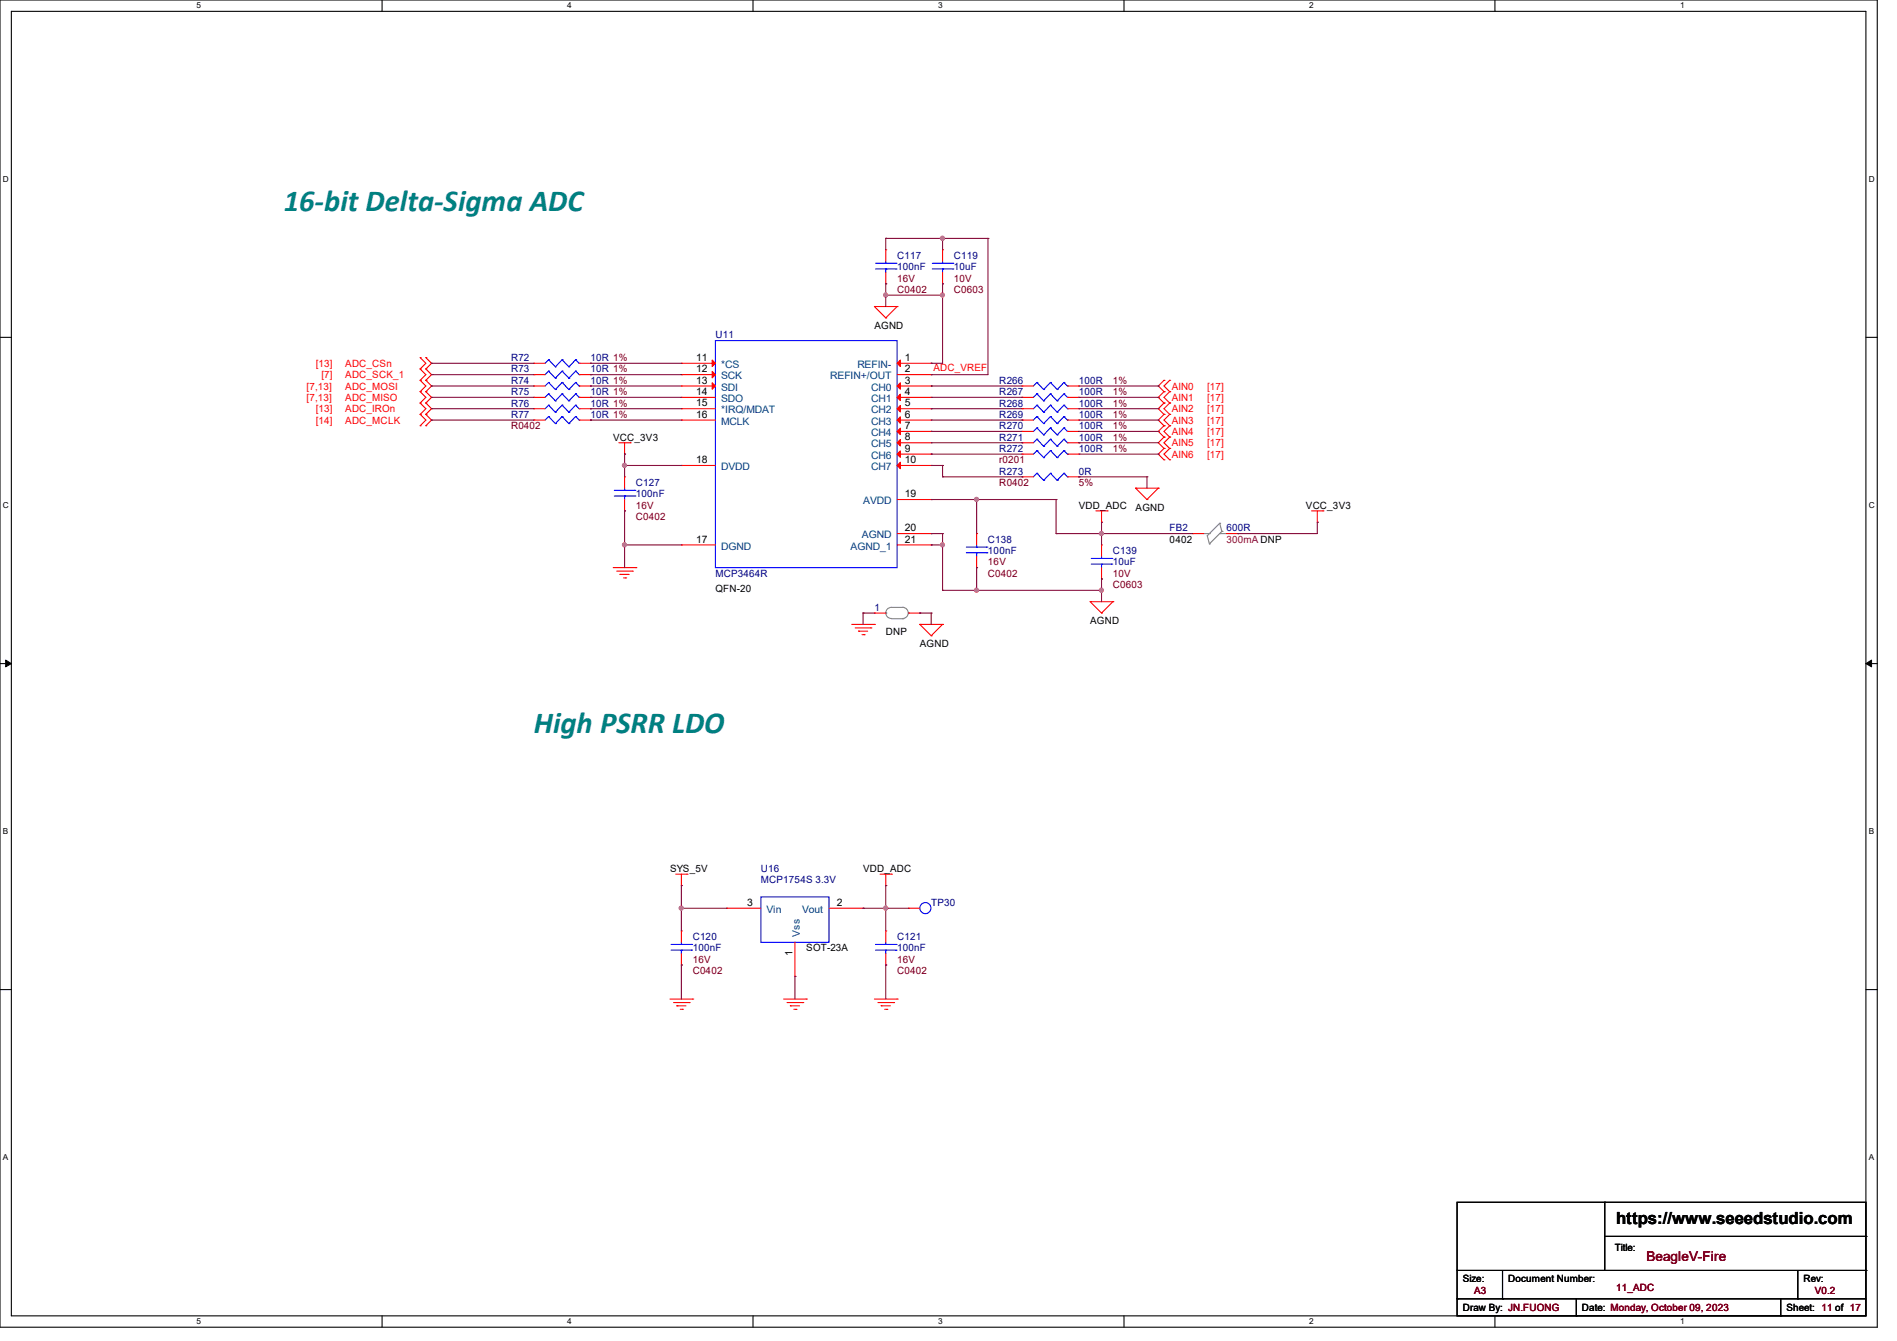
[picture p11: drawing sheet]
<svg xmlns="http://www.w3.org/2000/svg" width="297mm" height="210mm" viewBox="0 0 297 210" stroke-linecap="round" stroke-linejoin="round" font-family="sans-serif">
<path d="M0 0h293.9v207.9h-293.9zM1.8 1.8h290.3v204.3h-290.3z" fill="none" stroke="#000" stroke-width=".17"/>
<g fill="#fff">
<path d="M30.8 .2h.7v1.4h-.7z"/>
<path d="M30.8 206.2h.7v1.4h-.7z"/>
</g>
<path d="M59.8 0v1.8M59.8 206.1v1.8" fill="none" stroke="#000" stroke-width=".17"/>
<g fill="#fff">
<path d="M88.8 .2h.7v1.4h-.7z"/>
<path d="M88.8 206.2h.7v1.4h-.7z"/>
</g>
<path d="M117.9 0v1.8M117.9 206.1v1.8" fill="none" stroke="#000" stroke-width=".17"/>
<g fill="#fff">
<path d="M146.9 .2h.7v1.4h-.7z"/>
<path d="M146.9 206.2h.7v1.4h-.7z"/>
</g>
<path d="M176 0v1.8M176 206.1v1.8" fill="none" stroke="#000" stroke-width=".17"/>
<g fill="#fff">
<path d="M205 .2h.7v1.4h-.7z"/>
<path d="M205 206.2h.7v1.4h-.7z"/>
</g>
<path d="M234.1 0v1.8M234.1 206.1v1.8" fill="none" stroke="#000" stroke-width=".17"/>
<g fill="#fff">
<path d="M263.1 .2h.6v1.4h-.6z"/>
<path d="M263.1 206.2h.6v1.4h-.6z"/>
<path d="M.5 27.3h.9v1.4h-.9z"/>
<path d="M292.6 27.3h.9v1.4h-.9z"/>
<path d="M.5 78.4h.9v1.4h-.9z"/>
<path d="M292.6 78.4h.9v1.4h-.9z"/>
</g>
<path d="M0 52.8h1.8M292.1 52.8h1.8" fill="none" stroke="#000" stroke-width=".17"/>
<g fill="#fff">
<path d="M.5 129.5h.8v1.4h-.8z"/>
<path d="M292.6 129.5h.8v1.4h-.8z"/>
</g>
<path d="M0 103.9h1.8M292.1 103.9h1.8" fill="none" stroke="#000" stroke-width=".17"/>
<path d="M.9 103.4l.9 .5-.9 .5zM292.1 103.9l.9-.5v1z" fill="#000" stroke="#000" stroke-width=".16"/>
<g fill="#fff">
<path d="M.5 180.5h.8v1.4h-.8z"/>
<path d="M292.6 180.5h.8v1.4h-.8z"/>
</g>
<g fill="none" stroke="#000" stroke-width=".17">
<path d="M0 155h1.8M292.1 155h1.8M228.1 188.3h64v17.8h-64zM228.1 199h64M235.2 199v4.4M251.2 188.3h.1M251.2 188.3v10.7M251.2 193.6h40.9M281.5 199v4.4M292.1 199h.1M292.1 193.6h.1M228.1 203.4h.1"/>
<path d="M228.1 203.4h64M235.2 203.4h.1M246.8 206.1h.1M246.8 203.4v2.7M278.8 206.1h.1M278.8 203.4v2.7M281.5 203.4h.1"/>
</g>
<g fill="none" stroke="#f00" stroke-width=".17">
<path d="M138.7 39.1h.1M138.7 39.1v1.8M147.6 39.1h.1M147.6 39.1v1.8M65.8 57.8h.1M65.8 56h.1M65.8 59.6h.1M65.8 56l.9 .9-.9 .9M65.8 57.8l.9 .9-.9 .9M65.8 59.6l.9 .9-.9 .8M66.7 56h.1M66.7 57.8h.1"/>
<path d="M66.7 59.6h.1M66.7 56l.9 .9-.9 .9M66.7 57.8l.9 .9-.9 .9M66.7 59.6l.9 .9-.9 .8M83.6 56.9h.1M83.6 58.7h.1M83.6 56.9h1.7M83.6 58.7h1.7M90.7 56.9h1.8M90.7 58.7h1.8M92.5 56.9h.1M92.5 58.7h.1"/>
<path d="M106.7 56.9h.1M106.7 58.7h.1M106.7 56.9h5.3M106.7 58.7h5.3M136.9 48h.1M136.9 48h3.6M136.9 48l1.8 1.8M138.7 49.8h.1M138.7 44.4h.1M138.7 42.7v1.7M140.5 48h.1M140.5 48l-1.8 1.8"/>
<path d="M140.5 56.9h5.3M140.5 58.7h5.3M145.8 58.7h.1M145.8 56.9h.1M147.6 44.4h.1M147.6 42.7v1.7M182.2 59.6h.1M182.2 59.6l-.8 .9 .8 .8M183.1 59.6h.1M183.1 59.6l-.9 .9 .9 .8M65.8 61.3h.1M65.8 63.1h.1"/>
<path d="M65.8 64.9h.1M65.8 66.7h.1M65.8 61.3l.9 .9-.9 .9M65.8 63.1l.9 .9-.9 .9M65.8 64.9l.9 .9-.9 .9M66.7 61.3h.1M66.7 63.1h.1M66.7 64.9h.1M66.7 66.7h.1M66.7 61.3l.9 .9-.9 .9M66.7 63.1l.9 .9-.9 .9M66.7 64.9l.9 .9-.9 .9"/>
<path d="M83.6 62.2h.1M83.6 65.8h.1M83.6 60.5h.1M83.6 64h.1M83.6 65.8h1.7M83.6 62.2h1.7M83.6 64h1.7M83.6 60.5h1.7M90.7 65.8h1.8M90.7 62.2h1.8M90.7 64h1.8M90.7 60.5h1.8"/>
<path d="M92.5 62.2h.1M92.5 65.8h.1M92.5 60.5h.1M92.5 64h.1M96.9 69.3h1.8M97.8 71.1h.1M97.8 74.7h.1M97.8 69.3v1.8M97.8 74.7v1.8M97.8 78.2v1.8M98.7 69.3h.1M106.7 64h.1"/>
<path d="M106.7 65.8h.1M106.7 60.5h.1M106.7 62.2h.1M106.7 72.9h.1M106.7 65.8h5.3M106.7 62.2h5.3M106.7 64h5.3M106.7 60.5h5.3M106.7 72.9h5.3M140.5 69.3h5.3M140.5 65.8h5.3M140.5 71.1h5.3"/>
<path d="M140.5 62.2h5.3M140.5 67.6h5.3M140.5 64h5.3M140.5 60.5h5.3M140.5 72.9h5.3M140.5 78.2h5.3M145.8 78.2h.1M145.8 60.5h.1M145.8 62.2h.1M145.8 64h.1M145.8 65.8h.1M145.8 67.6h.1"/>
<path d="M145.8 69.3h.1M145.8 71.1h.1M145.8 72.9h.1M160 65.8h.1M160 74.7h.1M160 71.1h.1M160 62.2h.1M160 67.6h.1M160 64h.1M160 60.5h.1M160 69.3h.1M160 69.3h1.8"/>
<path d="M160 65.8h1.8M160 74.7h1.8M160 71.1h1.8M160 62.2h1.8M160 67.6h1.8M160 64h1.8M160 60.5h1.8M167.1 69.3h1.8M167.1 65.8h1.8M167.1 74.7h1.8M167.1 71.1h1.8M167.1 62.2h1.8"/>
<path d="M167.1 67.6h1.8M167.1 64h1.8M167.1 60.5h1.8M168.9 65.8h.1M168.9 74.7h.1M168.9 71.1h.1M168.9 62.2h.1M168.9 67.6h.1M168.9 64h.1M168.9 60.5h.1M168.9 69.3h.1M177.8 76.5h.1"/>
<path d="M177.8 76.5h3.6M177.8 76.5l1.8 1.7M179.6 78.2h.1M181.4 76.5h.1M181.4 76.5l-1.8 1.7M182.2 61.3h.1M182.2 63.1h.1M182.2 64.9h.1M182.2 66.7h.1M182.2 68.5h.1M182.2 70.2h.1M182.2 72h.1"/>
<path d="M182.2 63.1l-.8 .9 .8 .9M182.2 61.3l-.8 .9 .8 .9M182.2 64.9l-.8 .9 .8 .9M182.2 66.7l-.8 .9 .8 .9M182.2 68.5l-.8 .8 .8 .9M182.2 70.2l-.8 .9 .8 .9M183.1 61.3h.1M183.1 63.1h.1M183.1 64.9h.1M183.1 66.7h.1M183.1 68.5h.1M183.1 70.2h.1"/>
<path d="M183.1 72h.1M183.1 61.3l-.9 .9 .9 .9M183.1 63.1l-.9 .9 .9 .9M183.1 64.9l-.9 .9 .9 .9M183.1 66.7l-.9 .9 .9 .9M183.1 68.5l-.9 .8 .9 .9M183.1 70.2l-.9 .9 .9 .9M96 88.9h3.6M96.6 89.5h2.4M97.1 90h.1M97.1 90h1.4M97.6 90.5h.4"/>
<path d="M97.8 80h.1M98 90.5h.1M99 89.5h.1M99.6 88.9h.1M106.7 85.3h.1M106.7 85.3h5.3M133.3 97.8h3.6M133.9 98.3h2.5M134.4 98.8h.1M134.4 98.8h1.4M135 99.4h.3M135.3 99.4h.1"/>
<path d="M136.4 98.3h.1M136.9 97.8h.1M136.9 96h.1M136.9 96h1.8M140.5 83.6h5.3M140.5 85.3h5.3M142.2 96h1.8M144 97.8h.1M144 96h.1M144 97.8h3.6M144 97.8l1.8 1.8M145.8 99.6h.1"/>
<path d="M145.8 85.3h.1M145.8 83.6h.1M147.6 97.8h.1M147.6 97.8l-1.8 1.8M152.9 83.6h.1M152.9 88.9h.1M152.9 83.6v1.7M152.9 87.1v1.8M170.7 94.2h.1M170.7 94.2h3.5M170.7 94.2l1.8 1.8M171.6 80h1.8"/>
<path d="M172.5 81.8h.1M172.5 96h.1M172.5 85.3h.1M172.5 90.7h.1M172.5 80v1.8M172.5 85.3v1.8M172.5 88.9v1.8M173.4 80h.1M174.2 94.2h.1M174.2 94.2l-1.7 1.8M186.7 83.6h.1M186.7 83.6h1.8"/>
<path d="M192 83.6h1.8M193.8 83.6h.1M205.4 80h1.7M206.2 81.8h.1M206.2 80v1.8M207.1 80h.1M105.8 136.9h1.8M106.7 138.7h.1M106.7 136.9v1.8M107.6 136.9h.1M137.8 136.9h1.8M138.7 138.7h.1"/>
<path d="M138.7 136.9v1.8M139.6 136.9h.1M104.9 156.5h3.6M105.5 157h2.4M106 157.5h.1M106 157.5h1.4M106.5 158.1h.3M106.7 145.8h.1M106.7 151.1h.1M106.7 145.8v1.8M106.7 149.4v1.7M106.8 158.1h.1"/>
<path d="M107.9 157h.1M108.5 156.5h.1M113.8 142.2h.1M113.8 142.2h5.3M122.7 156.5h3.5M123.2 157h2.5M123.7 157.5h.1M123.7 157.5h1.5M124.3 158.1h.3M124.5 152.9h.1M124.5 147.6v5.3M124.6 158.1h.1"/>
<path d="M125.7 157h.1M126.2 156.5h.1M129.8 142.2h5.3M135.1 142.2h.1M136.9 156.5h3.6M137.5 157h2.4M138 157.5h.1M138 157.5h1.4M138.5 158.1h.4M138.7 145.8h.1M138.7 151.1h.1M138.7 145.8v1.8"/>
<path d="M138.7 149.4v1.7M138.9 158.1h.1M139.9 157h.1M140.5 156.5h.1M142.2 142.2h.1M142.2 142.2h1.8"/>
</g>
<g fill="none" stroke="#00f" stroke-width=".17">
<path d="M85.9 56.3h.1M85.9 58.1h.1M85.9 59.9h.1M85.9 56.3l-.6 .6M85.9 56.3l1.1 1.1M85.9 58.1l-.6 .6M85.9 58.1l1.1 1.1M85.9 59.9l-.6 .6M85.9 59.9l1.1 1.1M87 57.4h.1M87 59.2h.1M88 56.3h.1"/>
<path d="M88 58.1h.1M88 59.9h.1M88 56.3l-1 1.1M88 56.3l1.1 1.1M88 58.1l-1 1.1M88 58.1l1.1 1.1M88 59.9l-1 1.1M88 59.9l1.1 1.1M89.1 57.4h.1M89.1 59.2h.1M90.1 56.3h.1M90.1 58.1h.1"/>
<path d="M90.1 59.9h.1M90.1 56.3l-1 1.1M90.1 56.3l.6 .6M90.1 58.1l-1 1.1M90.1 58.1l.6 .6M90.1 59.9l-1 1.1M90.1 59.9l.6 .6M90.7 56.9h.1M90.7 58.7h.1M112 53.3h28.5v35.6h-28.5zM137.1 41.2h3.2M137.1 42.1h3.2"/>
<path d="M138.7 42.1h.1M138.7 41.2h.1M138.7 40.9v.3M138.7 42.1v.6M140.3 41.2h.1M140.3 42.1h.1M146 41.2h3.2M146 42.1h3.2M147.6 42.1h.1M147.6 41.2h.1M147.6 40.9v.3M147.6 42.1v.6"/>
<path d="M149.2 41.2h.1M149.2 42.1h.1M162.3 59.9h.1M162.3 59.9l-.5 .6M162.3 59.9l1.1 1.1M164.5 59.9h.1M164.5 59.9l-1.1 1.1M164.5 59.9l1 1.1M166.6 59.9h.1M166.6 59.9l-1.1 1.1M166.6 59.9l.5 .6M85.9 61.7h.1"/>
<path d="M85.9 65.2h.1M85.9 63.5h.1M85.9 61.7l-.6 .5M85.9 61.7l1.1 1.1M85.9 65.2l-.6 .6M85.9 65.2l1.1 1.1M85.9 63.5l-.6 .5M85.9 63.5l1.1 1.1M87 62.8h.1M87 66.3h.1M87 61h.1M87 64.6h.1"/>
<path d="M88 61.7h.1M88 65.2h.1M88 63.5h.1M88 61.7l-1 1.1M88 61.7l1.1 1.1M88 65.2l-1 1.1M88 65.2l1.1 1.1M88 63.5l-1 1.1M88 63.5l1.1 1.1M89.1 62.8h.1M89.1 66.3h.1M89.1 61h.1"/>
<path d="M89.1 64.6h.1M90.1 61.7h.1M90.1 65.2h.1M90.1 63.5h.1M90.1 61.7l-1 1.1M90.1 61.7l.6 .5M90.1 65.2l-1 1.1M90.1 65.2l.6 .6M90.1 63.5l-1 1.1M90.1 63.5l.6 .5M90.7 62.2h.1M90.7 65.8h.1"/>
<path d="M90.7 60.5h.1M90.7 64h.1M96.2 76.8h3.2M96.2 77.7h3.2M97.8 77.7h.1M97.8 76.8h.1M97.8 76.5v.3M97.8 77.7v.5M99.4 76.8h.1M99.4 77.7h.1M162.3 65.2h.1M162.3 74.1h.1"/>
<path d="M162.3 70.6h.1M162.3 61.7h.1M162.3 67h.1M162.3 63.5h.1M162.3 68.8h.1M162.3 65.2l-.5 .6M162.3 65.2l1.1 1.1M162.3 74.1l-.5 .6M162.3 74.1l1.1 1.1M162.3 70.6l-.5 .5M162.3 70.6l1.1 1.1M162.3 61.7l-.5 .5"/>
<path d="M162.3 61.7l1.1 1.1M162.3 67l-.5 .6M162.3 67l1.1 1.1M162.3 63.5l-.5 .5M162.3 63.5l1.1 1.1M162.3 68.8l-.5 .5M162.3 68.8l1.1 1.1M163.4 66.3h.1M163.4 75.2h.1M163.4 71.7h.1M163.4 62.8h.1M163.4 68.1h.1"/>
<path d="M163.4 64.6h.1M163.4 61h.1M163.4 69.9h.1M164.5 65.2h.1M164.5 74.1h.1M164.5 70.6h.1M164.5 61.7h.1M164.5 67h.1M164.5 63.5h.1M164.5 68.8h.1M164.5 65.2l-1.1 1.1M164.5 65.2l1 1.1"/>
<path d="M164.5 74.1l-1.1 1.1M164.5 74.1l1 1.1M164.5 70.6l-1.1 1.1M164.5 70.6l1 1.1M164.5 61.7l-1.1 1.1M164.5 61.7l1 1.1M164.5 67l-1.1 1.1M164.5 67l1 1.1M164.5 63.5l-1.1 1.1M164.5 63.5l1 1.1M164.5 68.8l-1.1 1.1M164.5 68.8l1 1.1"/>
<path d="M165.5 66.3h.1M165.5 75.2h.1M165.5 71.7h.1M165.5 62.8h.1M165.5 68.1h.1M165.5 64.6h.1M165.5 61h.1M165.5 69.9h.1M166.6 65.2h.1M166.6 74.1h.1M166.6 70.6h.1M166.6 61.7h.1"/>
<path d="M166.6 67h.1M166.6 63.5h.1M166.6 68.8h.1M166.6 65.2l-1.1 1.1M166.6 65.2l.5 .6M166.6 74.1l-1.1 1.1M166.6 74.1l.5 .6M166.6 70.6l-1.1 1.1M166.6 70.6l.5 .5M166.6 61.7l-1.1 1.1M166.6 61.7l.5 .5M166.6 67l-1.1 1.1"/>
<path d="M166.6 67l.5 .6M166.6 63.5l-1.1 1.1M166.6 63.5l.5 .5M166.6 68.8l-1.1 1.1M166.6 68.8l.5 .5M167.1 65.8h.1M167.1 74.7h.1M167.1 71.1h.1M167.1 62.2h.1M167.1 67.6h.1M167.1 64h.1M167.1 60.5h.1"/>
<path d="M167.1 69.3h.1M151.3 85.7h3.2M151.3 86.6h3.2M152.9 86.6h.1M152.9 85.7h.1M152.9 85.3v.4M152.9 86.6v.5M154.5 85.7h.1M154.5 86.6h.1M170.9 87.5h3.2M170.9 88.3h3.2M172.5 88.3h.1"/>
<path d="M172.5 87.5h.1M172.5 87.1v.4M172.5 88.3v.6M174.1 87.5h.1M174.1 88.3h.1M105.1 147.9h3.2M105.1 148.8h3.2M106.7 148.8h.1M106.7 147.9h.1M106.7 147.6v.3M106.7 148.8v.6M108.3 147.9h.1"/>
<path d="M108.3 148.8h.1M119.1 140.5h10.7v7.1h-10.7zM137.1 147.9h3.2M137.1 148.8h3.2M138.7 148.8h.1M138.7 147.9h.1M138.7 147.6v.3M138.7 148.8v.6M140.3 147.9h.1M140.3 148.8h.1"/>
<circle cx="144.9" cy="142.2" r=".87"/>
</g>
<g fill="none" stroke="#808080" stroke-width=".17">
<path d="M138.7 96h.1M139.6 96.9h1.8M141.4 96.9h.1M141.4 95.1h.1M141.4 95.1h-1.8a.87 .87 0 0 0-.9 .9 .87 .87 0 0 0 .9 .9M141.4 95.1a.87 .87 0 0 1 .8 .9 .87 .87 0 0 1-.8 .9M142.2 96h.1M188.5 83.6h.9M189.4 85.2h.1M189.4 83.6h.1M191 82h.1M191 83.6h.1"/>
<path d="M191 82l-2 1.9 .4 1.3M191 83.6h1M191 82l.3 1.2M191.3 83.2h.1M191.3 83.2l-1.9 2"/>
</g>
<g fill="#f00" stroke="#f00" stroke-width=".17">
<path d="M111.5 56.4l.5 .5-.5 .5z"/>
<path d="M141 56.4v1l-.5-.5z"/>
<path d="M111.5 58.2l.5 .5-.5 .5z"/>
<path d="M111.5 59.9l.5 .6-.5 .5z"/>
<path d="M141 59.9v1.1l-.5-.5z"/>
<path d="M141 61.7v1l-.5-.5z"/>
<path d="M141 63.5v1l-.5-.5z"/>
<path d="M141 65.3v1l-.5-.5z"/>
<path d="M141 67.1v1l-.5-.5z"/>
<path d="M140.5 69.3l.5-.5v1z"/>
<path d="M140.5 71.1l.5-.5v1z"/>
<path d="M140.5 72.9l.5-.5v1z"/>
</g>
<g fill="none" stroke="#800040" stroke-width=".17">
<path d="M138.7 37.3h.1M138.7 37.3h16M138.7 37.3v1.8M147.6 37.3h.1M147.6 37.3v1.8M154.7 37.3h.1M154.7 37.3v21.4h-8.9M67.6 56.9h.1M67.6 58.7h.1M67.6 56.9h16M67.6 58.7h16M92.5 56.9h.1"/>
<path d="M92.5 58.7h.1M92.5 56.9h14.2M92.5 58.7h14.2M138.7 44.4h.1M138.7 46.2h.1M138.7 44.4v3.6M138.7 46.2h8.9M145.8 56.9h.1M145.8 58.7h.1M147.6 44.4h.1M147.6 46.2h.1M147.6 44.4v12.5h-1.8"/>
<path d="M67.6 60.5h.1M67.6 62.2h.1M67.6 64h.1M67.6 65.8h.1M67.6 60.5h16M67.6 62.2h16M67.6 64h16M67.6 65.8h16M92.5 60.5h.1M92.5 62.2h.1M92.5 64h.1M92.5 65.8h.1"/>
<path d="M92.5 60.5h14.2M92.5 62.2h14.2M92.5 64h14.2M92.5 65.8h14.2M97.8 71.1h.1M97.8 72.9h.1M97.8 71.1v3.6M97.8 72.9h8.9M145.8 78.2h.1M145.8 60.5h.1M145.8 64h.1M145.8 67.6h.1"/>
<path d="M145.8 71.1h.1M145.8 60.5h14.2M145.8 62.2h14.2M145.8 64h14.2M145.8 65.8h14.2M145.8 72.9h1.8M145.8 78.2h19.6M145.8 67.6h14.2M145.8 69.3h14.2M145.8 71.1h14.2M147.6 72.9h.1M147.6 74.7h.1"/>
<path d="M147.6 72.9v1.8M147.6 74.7h12.4M152.9 78.2h.1M152.9 78.2v5.4M160 62.2h.1M160 65.8h.1M160 69.3h.1M160 74.7h.1M165.4 78.2h.1M165.4 78.2v5.4M168.9 69.3h.1M168.9 74.7h.1"/>
<path d="M168.9 60.5h12.5M168.9 62.2h12.5M168.9 64h12.5M168.9 65.8h12.5M168.9 67.6h12.5M168.9 69.3h12.5M168.9 71.1h12.5M168.9 74.7h10.7M179.6 74.7h.1M179.6 74.7v1.8M181.4 60.5h.1M181.4 62.2h.1"/>
<path d="M181.4 64h.1M181.4 65.8h.1M181.4 67.6h.1M181.4 71.1h.1M97.8 80h.1M97.8 85.3h.1M97.8 80v8.9M97.8 85.3h8.9M135.1 96h.1M135.1 96h1.8M135.1 96v1.8M144 96h.1"/>
<path d="M144 96h1.8M145.8 83.6h.1M145.8 85.3h.1M145.8 96h.1M145.8 83.6h1.8M145.8 85.3h1.8M145.8 96v1.8M147.6 83.6h.1M147.6 85.3h.1M147.6 92.5h.1M147.6 83.6v8.9M147.6 92.5h24.9"/>
<path d="M152.9 88.9h.1M152.9 92.5h.1M152.9 88.9v3.6M165.4 83.6h.1M165.4 83.6h21.3M172.5 81.8h.1M172.5 83.6h.1M172.5 90.7h.1M172.5 92.5h.1M172.5 81.8v3.5M172.5 90.7v3.5M193.8 83.6h.1"/>
<path d="M206.2 81.8h.1M206.2 81.8v1.8h-12.4M106.7 138.7h.1M106.7 138.7v7.1M138.7 138.7h.1M138.7 138.7v7.1M106.7 142.2h.1M106.7 151.1h.1M106.7 151.1v5.4M106.7 142.2h7.1M124.5 152.9h.1M124.5 152.9v3.6"/>
<path d="M135.1 142.2h.1M135.1 142.2h7.1M138.7 142.2h.1M138.7 151.1h.1M138.7 151.1v5.4"/>
</g>
<g fill="#f0f" stroke="#f0f" stroke-width=".17">
<circle cx="147.6" cy="37.3" r=".32"/>
<circle cx="138.7" cy="46.2" r=".32"/>
<circle cx="147.6" cy="46.2" r=".32"/>
<circle cx="97.8" cy="72.9" r=".32"/>
<circle cx="152.9" cy="78.2" r=".32"/>
<circle cx="172.4" cy="83.5" r=".32"/>
<circle cx="97.8" cy="85.3" r=".32"/>
<circle cx="147.6" cy="85.3" r=".32"/>
<circle cx="152.9" cy="92.4" r=".32"/>
<circle cx="172.4" cy="92.4" r=".32"/>
<circle cx="106.7" cy="142.2" r=".32"/>
<circle cx="138.7" cy="142.2" r=".32"/>
</g>
<g font-size="4.8" fill="#008080">
<text x="44.4" y="33">16-bit Delta-Sigma ADC</text>
<text x="83.6" y="114.8">High PSRR LDO</text>
</g>
<text font-size="2.6" x="253" y="191.8">https://www.seeedstudio.com</text>
<text font-size="2.1" fill="#800000" x="257.8" y="197.5">BeagleV-Fire</text>
<g font-size="1.6" fill="#000080">
<text x="140.5" y="40.6">C117</text>
<text x="149.4" y="40.6">C119</text>
<text x="140.5" y="42.3">100nF</text>
<text x="149.4" y="42.3">10uF</text>
<text x="112" y="53">U11</text>
<text x="80" y="56.6">R72</text>
<text x="80" y="58.3">R73</text>
<text x="92.5" y="56.6">10R 1%</text>
<text x="92.5" y="58.3">10R 1%</text>
<text x="80" y="61.9">R75</text>
<text x="80" y="65.4">R77</text>
<text x="80" y="60.1">R74</text>
<text x="80" y="63.7">R76</text>
<text x="92.5" y="61.9">10R 1%</text>
<text x="92.5" y="65.4">10R 1%</text>
<text x="92.5" y="60.1">10R 1%</text>
<text x="92.5" y="63.7">10R 1%</text>
<text x="156.5" y="65.4">R269</text>
<text x="156.5" y="61.9">R267</text>
<text x="156.5" y="63.7">R268</text>
<text x="156.5" y="60.1">R266</text>
<text x="168.9" y="65.4">100R</text>
<text x="168.9" y="61.9">100R</text>
<text x="168.9" y="63.7">100R</text>
<text x="168.9" y="60.1">100R</text>
<text x="156.5" y="70.8">R272</text>
<text x="156.5" y="67.2">R270</text>
<text x="156.5" y="69">R271</text>
<text x="168.9" y="70.8">100R</text>
<text x="168.9" y="67.2">100R</text>
<text x="168.9" y="69">100R</text>
<text x="99.6" y="76.1">C127</text>
<text x="99.6" y="77.9">100nF</text>
<text x="156.5" y="74.3">R273</text>
<text x="168.9" y="74.3">0R</text>
<text x="183.1" y="83.2">FB2</text>
<text x="192" y="83.2">600R</text>
<text x="154.7" y="85">C138</text>
<text x="154.7" y="86.8">100nF</text>
<text x="174.2" y="86.8">C139</text>
<text x="174.2" y="88.6">10uF</text>
<text x="112" y="90.3">MCP3464R</text>
<text x="136.9" y="95.7">1</text>
<text x="119.1" y="136.6">U16</text>
<text x="119.1" y="138.3">MCP1754S 3.3V</text>
<text x="145.8" y="141.9">TP30</text>
<text x="108.5" y="147.2">C120</text>
<text x="108.5" y="149">100nF</text>
<text x="140.5" y="147.2">C121</text>
<text x="140.5" y="149">100nF</text>
</g>
<g font-size="1.6" fill="#800000">
<text x="140.5" y="45.9">C0402</text>
<text x="140.5" y="44.1">16V</text>
<text x="149.4" y="45.9">C0603</text>
<text x="149.4" y="44.1">10V</text>
<text x="174.2" y="65.4">1%</text>
<text x="174.2" y="61.9">1%</text>
<text x="174.2" y="63.7">1%</text>
<text x="174.2" y="60.1">1%</text>
<text x="80" y="67.2">R0402</text>
<text x="174.2" y="70.8">1%</text>
<text x="174.2" y="67.2">1%</text>
<text x="174.2" y="69">1%</text>
<text x="156.5" y="76.1">R0402</text>
<text x="156.5" y="72.6">r0201</text>
<text x="168.9" y="76.1">5%</text>
<text x="99.6" y="81.4">C0402</text>
<text x="99.6" y="79.7">16V</text>
<text x="154.7" y="88.6">16V</text>
<text x="154.7" y="90.3">C0402</text>
<text x="174.2" y="92.1">C0603</text>
<text x="174.2" y="90.3">10V</text>
<text x="108.5" y="152.6">C0402</text>
<text x="108.5" y="150.8">16V</text>
<text x="140.5" y="152.6">C0402</text>
<text x="140.5" y="150.8">16V</text>
<text x="230.8" y="202.7">A3</text>
<text x="253" y="202.2">11_ADC</text>
<text x="284.1" y="202.7">V0.2</text>
</g>
<g font-size="1.6">
<text x="136.9" y="51.6">AGND</text>
<text x="109" y="56.5">11</text>
<text x="109" y="58.3">12</text>
<text x="141.7" y="58.3">2</text>
<text x="141.7" y="56.5">1</text>
<text x="109" y="63.6">15</text>
<text x="109" y="65.4">16</text>
<text x="109" y="60.1">13</text>
<text x="109" y="61.8">14</text>
<text x="141.7" y="60.1">3</text>
<text x="141.7" y="61.8">4</text>
<text x="141.7" y="63.6">5</text>
<text x="141.7" y="65.4">6</text>
<text x="96" y="69">VCC_3V3</text>
<text x="141.7" y="67.2">7</text>
<text x="141.7" y="69">8</text>
<text x="141.7" y="70.7">9</text>
<text x="109" y="72.5">18</text>
<text x="141.7" y="77.9">19</text>
<text x="141.7" y="72.5">10</text>
<text x="141.7" y="83.2">20</text>
<text x="168.9" y="79.7">VDD_ADC</text>
<text x="177.8" y="80">AGND</text>
<text x="204.5" y="79.7">VCC_3V3</text>
<text x="109" y="85">17</text>
<text x="141.7" y="85">21</text>
<text x="183.1" y="85">0402</text>
<text x="112" y="92.7">QFN-20</text>
<text x="138.7" y="99.4">DNP</text>
<text x="144" y="101.3">AGND</text>
<text x="170.7" y="97.8">AGND</text>
<text x="104.9" y="136.6">SYS_5V</text>
<text x="135.1" y="136.6">VDD_ADC</text>
<text x="117" y="141.9">3</text>
<text x="131" y="141.9">2</text>
<text x="124.1" y="149.7" transform="rotate(-90 124.1 149.7)">1</text>
<text x="126.2" y="149">SOT-23A</text>
<text x="252.8" y="196">Title:</text>
<text x="229" y="200.7">Size:</text>
<text x="236.1" y="200.7">Document Number:</text>
<text x="282.4" y="200.7">Rev:</text>
<text x="229" y="205.4">Draw By: JN.FUONG</text>
<text x="247.7" y="205.4">Date: Monday, October 09, 2023</text>
<text x="279.7" y="205.4">Sheet: 11 of 17</text>
</g>
<g font-size="1.6" fill="#f00">
<text x="49.4" y="57.4">[13]</text>
<text x="50.3" y="59.2">[7]</text>
<text x="54.1" y="57.4">ADC_CSn</text>
<text x="54.1" y="59.2">ADC_SCK_1</text>
<text x="146.1" y="58.1">ADC_VREF</text>
<text x="48" y="61">[7,13]</text>
<text x="48" y="62.8">[7,13]</text>
<text x="49.4" y="64.6">[13]</text>
<text x="54.1" y="61">ADC_MOSI</text>
<text x="54.1" y="62.8">ADC_MISO</text>
<text x="54.1" y="64.6">ADC_IROn</text>
<text x="183.5" y="61">AIN0</text>
<text x="183.5" y="62.8">AIN1</text>
<text x="183.5" y="64.6">AIN2</text>
<text x="189" y="61">[17]</text>
<text x="189" y="62.8">[17]</text>
<text x="189" y="64.6">[17]</text>
<text x="49.4" y="66.3">[14]</text>
<text x="54.1" y="66.3">ADC_MCLK</text>
<text x="183.5" y="66.3">AIN3</text>
<text x="183.5" y="68.1">AIN4</text>
<text x="183.5" y="69.9">AIN5</text>
<text x="183.5" y="71.7">AIN6</text>
<text x="189" y="66.3">[17]</text>
<text x="189" y="68.1">[17]</text>
<text x="189" y="69.9">[17]</text>
<text x="189" y="71.7">[17]</text>
</g>
<g font-size="1.6" fill="#004080">
<text x="112.9" y="57.6">*CS</text>
<text x="112.9" y="59.4">SCK</text>
<text x="130" y="59.4">REFIN+/OUT</text>
<text x="134.2" y="57.6">REFIN-</text>
<text x="112.9" y="64.7">*IRQ/MDAT</text>
<text x="112.9" y="61.2">SDI</text>
<text x="112.9" y="63">SDO</text>
<text x="136.4" y="61.2">CH0</text>
<text x="136.4" y="63">CH1</text>
<text x="136.4" y="64.7">CH2</text>
<text x="112.9" y="66.5">MCLK</text>
<text x="136.4" y="66.5">CH3</text>
<text x="136.4" y="68.3">CH4</text>
<text x="136.4" y="70.1">CH5</text>
<text x="136.4" y="71.8">CH6</text>
<text x="112.9" y="73.6">DVDD</text>
<text x="136.4" y="73.6">CH7</text>
<text x="135.2" y="79">AVDD</text>
<text x="112.9" y="86.1">DGND</text>
<text x="133.2" y="86.1">AGND_1</text>
<text x="135" y="84.3">AGND</text>
<text x="120" y="143">Vin</text>
<text x="125.6" y="143">Vout</text>
<text x="125.2" y="146.7" transform="rotate(-90 125.2 146.7)">Vss</text>
</g>
<text font-size="1.6" fill="#800040" x="192" y="85">300mA DNP</text>
<g font-size="1.3">
<text x="30.8" y="1.3">5</text>
<text x="88.8" y="1.3">4</text>
<text x="146.9" y="1.3">3</text>
<text x="205" y="1.3">2</text>
<text x="263.1" y="1.3">1</text>
<text x=".5" y="28.4">D</text>
<text x="292.6" y="28.4">D</text>
<text x=".5" y="79.5">C</text>
<text x="292.6" y="79.5">C</text>
<text x=".5" y="130.6">B</text>
<text x="292.6" y="130.6">B</text>
<text x=".5" y="181.7">A</text>
<text x="292.6" y="181.7">A</text>
<text x="30.8" y="207.4">5</text>
<text x="88.8" y="207.4">4</text>
<text x="146.9" y="207.4">3</text>
<text x="205" y="207.4">2</text>
<text x="263.1" y="207.4">1</text>
</g>
</svg>
